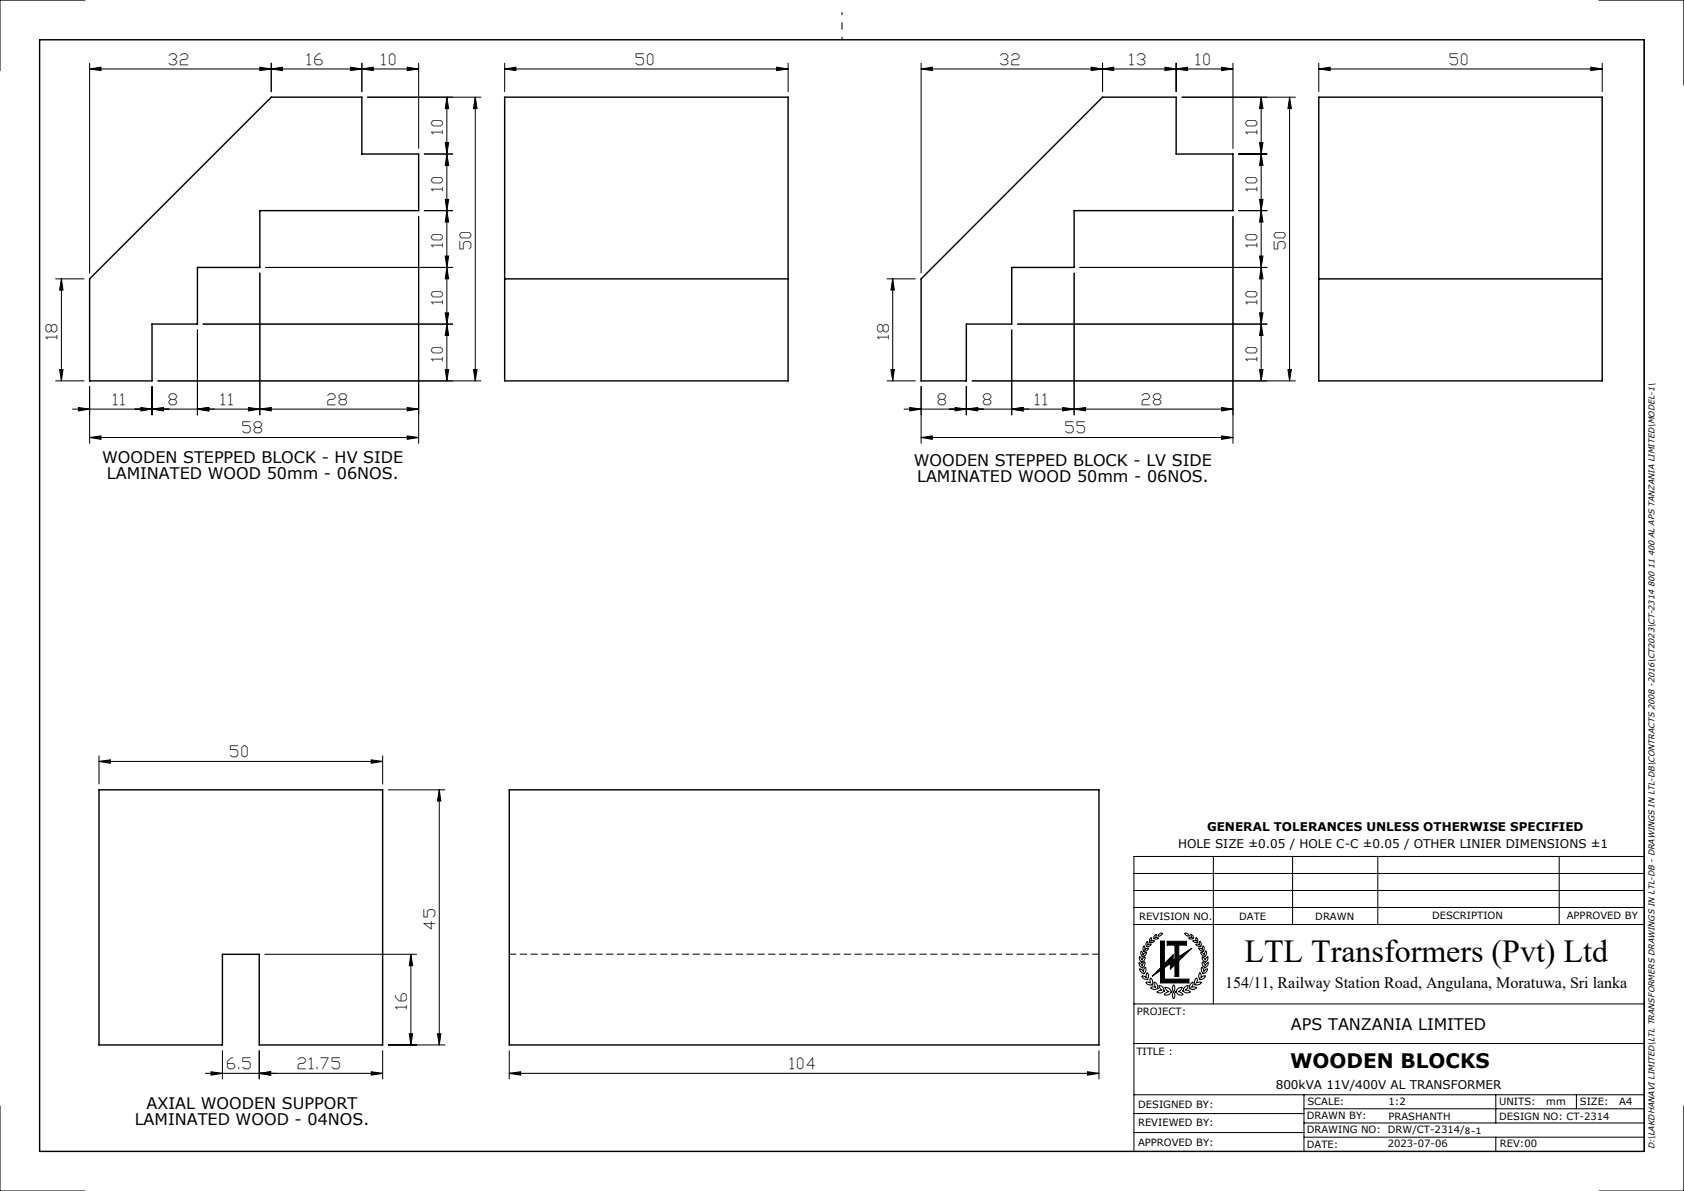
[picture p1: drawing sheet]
<svg xmlns="http://www.w3.org/2000/svg" width="297mm" height="210mm" viewBox="0 0 297 210" stroke-linecap="round" stroke-linejoin="round" font-family="sans-serif">
<path d="M7 7h283v196h-283zM89 17.1h50v50.1h-50zM194.5 17.1h12.9v10.1h10.1v9.9h-28.1v10.1h-11v9.9h-8v10.1h-7.9v-18zM232.6 17.1h50v50.1h-50zM15.8 49.2l32-32.1h16v10.1h10v9.9h-28v10.1h-11v9.9h-8v10.1h-11zM89 49.2h50M232.6 49.2h50M17.5 139.3h50v44.9h-21.8v-15.9h-6.5v15.9h-21.7zM89.8 139.3h104v44.9h-104z" fill="none" stroke="#000" stroke-width=".25"/>
<path d="M89.8 168.2h104" fill="none" stroke="#000" stroke-width=".18" stroke-dasharray="1.3 .6" stroke-dashoffset=".1" stroke-linecap="butt"/>
<g fill="none" stroke="#000" stroke-width=".18">
<path d="M15 0h-15v12.4M15.8 12.2l2-.4v.6zM15.8 11.1v37M15.8 12.2h58M45.8 11.8l2 .4-2 .2zM47.8 12.2l2-.4v.6zM47.8 11.1v5M61.8 11.8l2 .4-2 .2zM63.8 12.2l2-.4v.6zM63.8 11.1v5M64.8 17.1h20M71.8 11.8l2 .4-2 .2z"/>
<path d="M73.8 11.1v15.1M78.8 17.1l.3 2h-.6zM78.8 17.1v50.1M83.8 17.1l.3 2h-.6zM83.8 17.1v50.1M89 12.2l2-.4v.6zM89 12.2h50M89 11.1v5M137 11.8l2 .4-2 .2zM139 11.1v5M162.5 12.2l1.9-.4v.6zM162.5 12.2h55"/>
<path d="M162.5 11.1v37M192.4 11.8l2.1 .4-2.1 .2zM194.5 12.2l1.9-.4v.6zM194.5 11.1v5M205.5 11.8l1.9 .4-1.9 .2zM207.4 12.2l2-.4v.6zM207.4 11.1v5M208.5 17.1h20M215.4 11.8l2.1 .4-2.1 .2zM217.5 11.1v15.1M222.4 17.1v50.1M222.4 17.1l.3 2h-.6z"/>
<path d="M227.4 17.1l.4 2h-.6zM227.4 17.1v50.1M232.6 12.2l2-.4v.6zM232.6 12.2h50M232.6 11.1v5M280.6 11.8l2 .4-2 .2zM282 0h15v15M282.6 11.1v5M290 7v196M73.8 38.2v40M78.5 25.1h.6l-.3 2.1zM78.5 35.2h.6l-.3 1.9z"/>
<path d="M78.8 37.1l.3 2h-.6zM78.8 27.2l.3 2h-.6zM79.8 37.1h-5M79.8 27.2h-5M217.5 38.2v40M218.4 37.1h5M218.4 27.2h5M222.1 35.2h.6l-.3 1.9zM222.1 25.1h.6l-.3 2.1zM222.4 37.1l.3 2h-.6zM222.4 27.2l.3 2h-.6zM9.8 49.2h5"/>
<path d="M10.8 49.2v18M10.8 49.2l.3 1.9h-.6zM34.8 58.2v15M35.8 57.1h44M45.8 48.1v25.1M46.8 47.2h33M78.5 45.1h.6l-.3 2.1zM78.5 55.2h.6l-.3 1.9zM78.8 57.1l.3 2.1h-.6zM78.8 47.2l.3 2h-.6zM156.5 49.2h4.9M157.4 49.2l.3 1.9h-.6z"/>
<path d="M157.4 49.2v18M178.4 58.2v15M179.5 57.1h43.9M189.4 48.1v25.1M190.4 47.2h33M222.1 55.2h.6l-.3 1.9zM222.1 45.1h.6l-.3 2.1zM222.4 57.1l.3 2.1h-.6zM222.4 47.2l.3 2h-.6zM9.8 67.2h5M10.5 65.1h.6l-.3 2.1zM12.8 72.1h61"/>
<path d="M13.8 71.9l2 .2-2 .4zM15.8 68.1v10.1M15.8 77.1l2-.2v.6zM15.8 77.1h58M24.8 71.9l2 .2-2 .4zM26.8 72.1l2-.2v.6zM26.8 68.1v5.1M27.8 67.2h57M34.8 72.1l2-.2v.6zM43.8 71.9l2 .2-2 .4zM45.8 72.1l2-.2v.6zM71.8 71.9l2 .2-2 .4z"/>
<path d="M71.8 76.9l2 .2-2 .4zM78.5 65.1h.6l-.3 2.1zM83.5 65.1h.6l-.3 2.1zM156.5 67.2h4.9M157.1 65.1h.6l-.3 2.1zM159.5 72.1h58M160.4 71.9l2.1 .2-2.1 .4zM162.5 77.1l1.9-.2v.6zM162.5 68.1v10.1M162.5 77.1h55M168.5 71.9l1.9 .2-1.9 .4zM170.4 72.1l2-.2v.6z"/>
<path d="M170.4 68.1v5.1M171.4 67.2h57.1M178.4 72.1l2-.2v.6zM187.4 71.9l2 .2-2 .4zM189.4 72.1l2.1-.2v.6zM215.4 71.9l2.1 .2-2.1 .4zM215.4 76.9l2.1 .2-2.1 .4zM222.1 65.1h.6l-.3 2.1zM227.2 65.1h.6l-.4 2.1zM17.5 134.3l2-.3v.6zM17.5 133.3v4.9M17.5 134.3h50"/>
<path d="M65.5 134l2 .3-2 .3zM67.5 133.3v4.9M68.5 139.3h10M77.5 139.3v44.9M77.5 139.3l.3 1.9h-.6zM200 157h90M200 154h90M214 151v26M228 151v12M243 151v12M275 151v12M290 151h-90v52"/>
<path d="M46.7 168.3h26.8M72.5 168.3v15.9M72.5 168.3l.3 2h-.6zM200 177h90M200 163h90M200 160h90M200.9 169.7l.3 .2 .2 .4 .2-.5 .3-.2a.74 .74 0 0 1-.4 .9v.1a.82 .82 0 0 1-.6-.9zM201 168.7l.4 .6 .2-.4 .4-.2a.65 .65 0 0 1-.6 .8l.1 .1a.77 .77 0 0 1-.5-.9zM201 170.8l.4 .2 .3 .3v-.1a.51 .51 0 0 1 .4-.6v.1a.92 .92 0 0 1-.3 1l-.1-.1a.73 .73 0 0 1-.7-.8zM201.3 167.7l.3 .7 .2-.3 .4-.2a.91 .91 0 0 1-.8 .8l-.2-.5zM201.4 172.1h.4l.4 .3v-.8a.45 .45 0 0 1 .4 .6l-.2 .4v.1a.89 .89 0 0 1-1-.6zM201.8 166.7l.1 .3v.5l.7-.3a.79 .79 0 0 1-.9 .5 .82 .82 0 0 1 .1-1z"/>
<path d="M202.1 173.2h.4l.5 .1-.1-.1a.58 .58 0 0 1 .1-.7 1.07 1.07 0 0 1 .2 1.2l-.1-.1a.78 .78 0 0 1-1-.4zM202.3 166l.2 .2-.1 .4 .6-.1a.67 .67 0 0 1-.8 .4 .81 .81 0 0 1 .1-.9zM202.8 166.1v.1a.65 .65 0 0 1 .3-.9l-.1 .7 .6-.1a.45 .45 0 0 1-.8 .2M203.6 173.1a.88 .88 0 0 1 .5 1.1h.2a.93 .93 0 0 1-1.4 0l.4-.2 .6 .1a1.01 1.01 0 0 1-.3-1zM203.7 164.9l.2-.2-.2 .6 .7 .1a.57 .57 0 0 1-.9 0v-.3zM204.3 164.8l.3-.2h.4a.68 .68 0 0 1-.8 .4zM204.4 173.7a.84 .84 0 0 1 .8 1h.2a.99 .99 0 0 1-1.4 .2l.5-.2 .5-.1a.95 .95 0 0 1-.6-.9zM204.7 165.9h.7v4l1.5-1.6v1l.3-.2v-2.5h-1.4v-.6h3.5v.6h-1.4v2.1l2.3-1.5-2.3 2.2v2.8h-.7v-2.1l-.8 .8v-1l-1 .7v2h4.3v.7h-5v-2.2l-1.5 1 1.5-1.5zM205.4 174.1a.96 .96 0 0 1 1.1 .7h.2a1.08 1.08 0 0 1-1.4 .6l.6-.5h.3l-.5-.4zM207 173.6a1 1 0 0 1 0 1.3 .99 .99 0 0 1 0-1.3zM207 174.9a1 1 0 0 1 0 1.2 .99 .99 0 0 1 0-1.2zM207.6 174.4l.9-.3a1.11 1.11 0 0 1-.7 .8l.5 .1 .4 .4a1.08 1.08 0 0 1-1.4-.6h.2z"/>
<path d="M208.9 164.6a.63 .63 0 0 1 .8 .5l-.5-.1zM209.1 173.9l.5-.2a.95 .95 0 0 1-.6 .9l.7 .1 .3 .2a.87 .87 0 0 1-1.3-.1h-.1v-.1l.1-.1 .1-.3zM210 164.7a.6 .6 0 0 1 .4 .8v-.1a.54 .54 0 0 1-.8 0l.4-.1h.3zM210 173.5l.3-.3a.61 .61 0 0 1-.2 .9l.6-.1 .4 .2a1.03 1.03 0 0 1-1.4 0h.2l-.1-.3zM210.9 172.6l.2-.2 .1 .5-.2 .4 .5-.1h.4a.94 .94 0 0 1-1.2 .4v-.5zM210.9 166.5h.4l.3 .1v-.7a.71 .71 0 0 1 .1 1v-.1a.62 .62 0 0 1-.8-.3zM211.1 166.1l.1 .1a.56 .56 0 0 0-.3-.8l.1 .5h-.7a.62 .62 0 0 0 .8 .2M211.4 167.2h.4l.3 .3 .1-.8a.74 .74 0 0 1 0 1.1l-.1-.1a.64 .64 0 0 1-.7-.5zM211.6 171.5h.1l.1 .4v.5l.4-.3 .4-.1a.89 .89 0 0 1-1.1 .7l.1-.1-.1-.1-.1-.5zM211.8 167.9l.3 .1 .3 .3 .3-.7a.82 .82 0 0 1-.3 1.1v-.1a.63 .63 0 0 1-.6-.7zM211.9 170.5l.3 .4 .1 .4 .3-.3 .4-.2a.81 .81 0 0 1-.9 .8 1.03 1.03 0 0 1-.2-1.1zM212 168.7l.4 .3 .1 .3 .5-.6a.77 .77 0 0 1-.5 .9v-.1a.67 .67 0 0 1-.5-.8z"/>
<path d="M212.1 169.6l.3 .4 .1 .3 .6-.6a.82 .82 0 0 1-.7 .9v-.1a.69 .69 0 0 1-.3-.9zM0 195v15h15M37.2 189l2 .3-2 .3zM39.2 185.3v4.9M45.7 189.3l2-.3v.6zM45.7 185.3v4.9M65.5 189l2 .3-2 .3zM67.5 185.3v4.9M67.5 189.3h-31.3M68.5 184.2h10M72.2 182.3h.6l-.3 1.9zM77.2 182.3h.6l-.3 1.9z"/>
<path d="M89.8 189.3l2-.3v.6zM89.8 189.3h104M89.8 185.3v4.9M191.8 189l2 .3-2 .3zM193.8 185.3v4.9M200 196.3h30M200 199.7h30M200 193h90M200 184h90M230 198h60M230 193v10M230 195.5h60"/>
<path d="M263.8 193v5M278 193v2.5M297 195v15h-15M230 200.5h60M263.8 200.5v2.5"/>
</g>
<path d="M148.5 7v-4.8" fill="none" stroke="#000" stroke-width=".18" stroke-dasharray="15.2 1.3 1.3 1.3" stroke-dashoffset="14.7" stroke-linecap="butt"/>
<path d="M204.7 165.9h.7v4l1.5-1.6v1l.3-.2v-2.5h-1.4v-.6h3.5v.6h-1.4v2.1l2.3-1.5-2.3 2.2v2.8h-.7v-2.1l-.8 .8v-1l-1 .7v2h4.3v.7h-5v-2.2l-1.5 1 1.5-1.5z" fill-rule="evenodd" fill="#000"/>
<g fill="#000">
<path d="M45.8 11.8l2 .4-2 .2zM15.8 12.2l2-.4v.6zM215.4 11.8l2.1 .4-2.1 .2zM207.4 12.2l2-.4v.6zM205.5 11.8l1.9 .4-1.9 .2zM194.5 12.2l1.9-.4v.6zM192.4 11.8l2.1 .4-2.1 .2zM162.5 12.2l1.9-.4v.6zM65.5 134l2 .3-2 .3zM17.5 134.3l2-.3v.6zM45.7 189.3l2-.3v.6zM37.2 189l2 .3-2 .3zM191.8 189l2 .3-2 .3zM89.8 189.3l2-.3v.6zM137 11.8l2 .4-2 .2zM89 12.2l2-.4v.6zM280.6 11.8l2 .4-2 .2zM232.6 12.2l2-.4v.6z"/>
<path d="M71.8 11.8l2 .4-2 .2zM63.8 12.2l2-.4v.6z"/>
<path d="M78.5 35.2h.6l-.3 1.9zM78.8 27.2l.3 2h-.6z"/>
<path d="M10.8 49.2l.3 1.9h-.6zM10.5 65.1h.6l-.3 2.1zM83.8 17.1l.3 2h-.6zM83.5 65.1h.6l-.3 2.1z"/>
<path d="M78.5 55.2h.6l-.3 1.9zM78.8 47.2l.3 2h-.6z"/>
<path d="M222.1 55.2h.6l-.3 1.9zM222.4 47.2l.3 2h-.6z"/>
<path d="M222.1 45.1h.6l-.3 2.1zM222.4 37.1l.3 2h-.6zM222.1 35.2h.6l-.3 1.9zM222.4 27.2l.3 2h-.6zM222.1 25.1h.6l-.3 2.1zM222.4 17.1l.3 2h-.6zM72.2 182.3h.6l-.3 1.9zM72.5 168.3l.3 2h-.6zM77.2 182.3h.6l-.3 1.9zM77.5 139.3l.3 1.9h-.6z"/>
<path d="M13.8 71.9l2 .2-2 .4zM26.8 72.1l2-.2v.6zM24.8 71.9l2 .2-2 .4zM34.8 72.1l2-.2v.6zM45.8 72.1l2-.2v.6zM71.8 71.9l2 .2-2 .4z"/>
<path d="M34.8 72.1l2-.2v.6zM43.8 71.9l2 .2-2 .4z"/>
<path d="M71.8 76.9l2 .2-2 .4zM15.8 77.1l2-.2v.6zM61.8 11.8l2 .4-2 .2zM47.8 12.2l2-.4v.6z"/>
<path d="M78.5 65.1h.6l-.3 2.1zM78.8 57.1l.3 2.1h-.6zM78.5 45.1h.6l-.3 2.1zM78.8 37.1l.3 2h-.6zM78.5 25.1h.6l-.3 2.1zM78.8 17.1l.3 2h-.6zM227.4 17.1l.4 2h-.6zM227.2 65.1h.6l-.4 2.1zM157.4 49.2l.3 1.9h-.6zM157.1 65.1h.6l-.3 2.1z"/>
<path d="M160.4 71.9l2.1 .2-2.1 .4zM170.4 72.1l2-.2v.6zM168.5 71.9l1.9 .2-1.9 .4zM178.4 72.1l2-.2v.6zM189.4 72.1l2.1-.2v.6zM215.4 71.9l2.1 .2-2.1 .4zM45.7 189.3l2-.3v.6zM65.5 189l2 .3-2 .3z"/>
<path d="M162.5 77.1l1.9-.2v.6zM215.4 76.9l2.1 .2-2.1 .4z"/>
<path d="M178.4 72.1l2-.2v.6zM187.4 71.9l2 .2-2 .4z"/>
<path d="M222.1 65.1h.6l-.3 2.1zM222.4 57.1l.3 2.1h-.6z"/>
</g>
<text font-size="5.6" x="219.5" y="169.6">LTL Transformers (Pvt) Ltd</text>
<text font-size="3.5" x="227.5" y="188.4">WOODEN BLOCKS</text>
<g font-size="2.8">
<text x="18" y="81.6">WOODEN STEPPED BLOCK - HV SIDE</text>
<text x="161.2" y="82.2">WOODEN STEPPED BLOCK - LV SIDE</text>
<text x="18.9" y="84.4">LAMINATED WOOD 50mm - 06NOS.</text>
<text x="161.7" y="85">LAMINATED WOOD 50mm - 06NOS.</text>
<text x="216.1" y="174.1">154/11, Railway Station Road, Angulana, Moratuwa, Sri lanka</text>
<text x="227.7" y="181.6">APS TANZANIA LIMITED</text>
<text x="25.9" y="195.5">AXIAL WOODEN SUPPORT</text>
<text x="23.8" y="198.3">LAMINATED WOOD - 04NOS.</text>
</g>
<g font-size="2.7">
<text x="29.8" y="11.4">32</text>
<text x="54.2" y="11.4">16</text>
<text x="67.3" y="11.4">10</text>
<text x="112.2" y="11.4">50</text>
<text x="176.5" y="11.4">32</text>
<text x="199.3" y="11.4">13</text>
<text x="211" y="11.4">10</text>
<text x="255.8" y="11.4">50</text>
<text x="78.1" y="23.6" transform="rotate(-90 78.1 23.6)">10</text>
<text x="221.7" y="23.6" transform="rotate(-90 221.7 23.6)">10</text>
<text x="78.1" y="33.6" transform="rotate(-90 78.1 33.6)">10</text>
<text x="221.7" y="33.6" transform="rotate(-90 221.7 33.6)">10</text>
<text x="78.1" y="43.6" transform="rotate(-90 78.1 43.6)">10</text>
<text x="83.1" y="44" transform="rotate(-90 83.1 44)">50</text>
<text x="221.7" y="43.6" transform="rotate(-90 221.7 43.6)">10</text>
<text x="226.7" y="44" transform="rotate(-90 226.7 44)">50</text>
<text x="78.1" y="53.6" transform="rotate(-90 78.1 53.6)">10</text>
<text x="221.7" y="53.6" transform="rotate(-90 221.7 53.6)">10</text>
<text x="10.1" y="59.8" transform="rotate(-90 10.1 59.8)">18</text>
<text x="156.7" y="59.8" transform="rotate(-90 156.7 59.8)">18</text>
<text x="78.1" y="63.6" transform="rotate(-90 78.1 63.6)">10</text>
<text x="221.7" y="63.6" transform="rotate(-90 221.7 63.6)">10</text>
<text x="20" y="71.4">11</text>
<text x="29.8" y="71.4">8</text>
<text x="39" y="71.4">11</text>
<text x="57.8" y="71.4">28</text>
<text x="165.5" y="71.4">8</text>
<text x="173.5" y="71.4">8</text>
<text x="182.6" y="71.4">11</text>
<text x="201.5" y="71.4">28</text>
<text x="42.8" y="76.4">58</text>
<text x="188" y="76.4">55</text>
<text x="40.7" y="133.5">50</text>
<text x="76.8" y="163.7" transform="rotate(-90 76.8 163.7)">45</text>
<text x="71.8" y="177.9" transform="rotate(-90 71.8 177.9)">16</text>
<text x="40.2" y="188.5">6.5</text>
<text x="52.6" y="188.5">21.75</text>
<text x="139.3" y="188.5">104</text>
</g>
<g font-size="2.1">
<text x="207.8" y="149.6">HOLE SIZE ±0.05 / HOLE C-C ±0.05 / OTHER LINIER DIMENSIONS ±1</text>
<text x="212.9" y="146.4">GENERAL TOLERANCES UNLESS OTHERWISE SPECIFIED</text>
<text x="225" y="191.9">800kVA 11V/400V AL TRANSFORMER</text>
</g>
<g font-size="1.8">
<text x="200.9" y="162.1">REVISION NO.</text>
<text x="218.6" y="162.1">DATE</text>
<text x="232" y="162.1">DRAWN</text>
<text x="252.6" y="162.1">DESCRIPTION</text>
<text x="276.3" y="162.1">APPROVED BY</text>
<text x="200.5" y="179">PROJECT:</text>
<text x="200.4" y="186">TITLE :</text>
<text x="200.7" y="195.4">DESIGNED BY:</text>
<text x="230.5" y="197.4">DRAWN BY:</text>
<text x="230.6" y="194.9">SCALE:</text>
<text x="244.9" y="197.5">PRASHANTH</text>
<text x="244.9" y="194.9">1:2</text>
<text x="264.4" y="197.4">DESIGN NO: CT-2314</text>
<text x="264.4" y="194.9">UNITS:</text>
<text x="272.7" y="194.9">mm</text>
<text x="278.6" y="194.9">SIZE:</text>
<text x="285.6" y="194.9">A4</text>
<text x="200.7" y="202">APPROVED BY:</text>
<text x="200.7" y="198.6">REVIEWED BY:</text>
<text x="230.5" y="199.9">DRAWING NO: DRW/CT-2314/8-1</text>
<text x="230.5" y="202.4">DATE:</text>
<text x="244.8" y="202.3">2023-07-06</text>
<text x="264.5" y="202.3">REV:00</text>
</g>
<text font-size="1.5" x="291.8" y="202.7" transform="rotate(-90 291.8 202.7)">D:\LAKDHANAVI LIMITED\LTL TRANSFORMERS DRAWINGS IN LTL-DB - DRAWINGS IN LTL-DB\CONTRACTS 2008 -2016\CT2023\CT-2314 800 11 400 AL APS TANZANIA LIMITED\MODEL-1\</text>
</svg>
